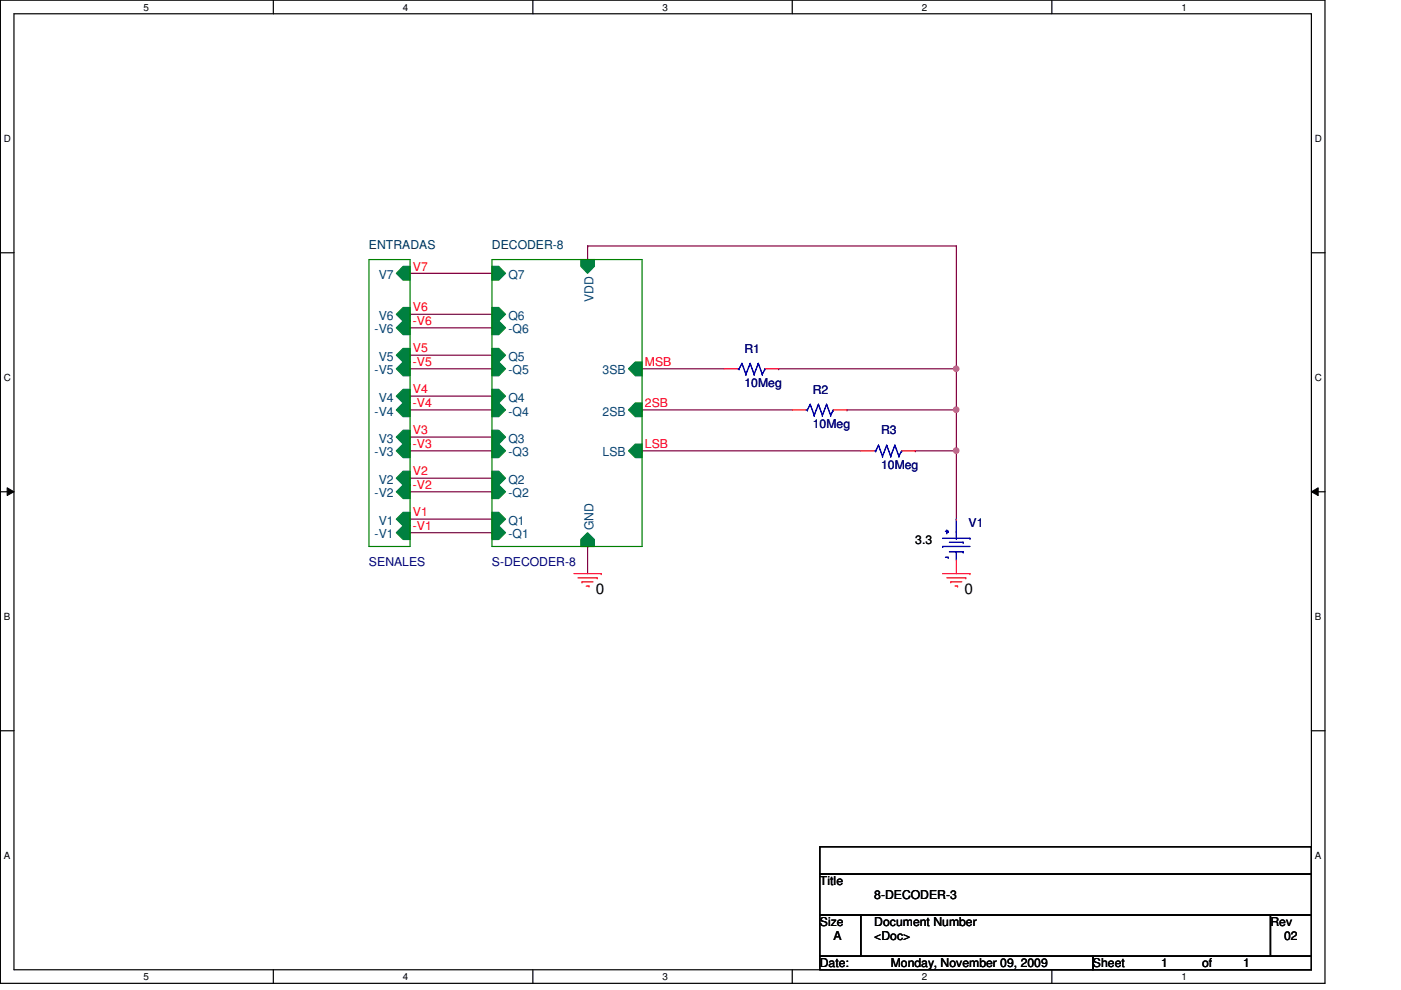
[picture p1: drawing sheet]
<svg xmlns="http://www.w3.org/2000/svg" width="297mm" height="210mm" viewBox="0 0 297 210" stroke-linecap="round" stroke-linejoin="round" font-family="sans-serif">
<path d="M.1 0h280.8v208.5h-280.8zM3 2.9h275v202.7h-275z" fill="none" stroke="#000" stroke-width=".25"/>
<g fill="#fff">
<path d="M30.4 .3h1.2v2.4h-1.2z"/>
<path d="M30.4 205.9h1.2v2.3h-1.2z"/>
</g>
<path d="M58 0v2.9M58 205.6v2.9" fill="none" stroke="#000" stroke-width=".25"/>
<g fill="#fff">
<path d="M85.4 .3h1.2v2.4h-1.2z"/>
<path d="M85.4 205.9h1.2v2.3h-1.2z"/>
</g>
<path d="M113 0v2.9M113 205.6v2.9" fill="none" stroke="#000" stroke-width=".25"/>
<g fill="#fff">
<path d="M140.5 .3h1.1v2.4h-1.1z"/>
<path d="M140.5 205.9h1.1v2.3h-1.1z"/>
</g>
<path d="M168 0v2.9M168 205.6v2.9" fill="none" stroke="#000" stroke-width=".25"/>
<g fill="#fff">
<path d="M195.4 .3h1.2v2.4h-1.2z"/>
<path d="M195.4 205.9h1.2v2.3h-1.2z"/>
</g>
<path d="M223 0v2.9M223 205.6v2.9" fill="none" stroke="#000" stroke-width=".25"/>
<g fill="#fff">
<path d="M250.5 .3h1.1v2.4h-1.1z"/>
<path d="M250.5 205.9h1.1v2.3h-1.1z"/>
<path d="M.8 28.2h1.5v2.4h-1.5z"/>
<path d="M278.8 28.2h1.4v2.4h-1.4z"/>
<path d="M.8 78.9h1.5v2.3h-1.5z"/>
<path d="M278.8 78.9h1.4v2.3h-1.4z"/>
</g>
<path d="M.1 53.6h2.9M278 53.6h2.9" fill="none" stroke="#000" stroke-width=".25"/>
<g fill="#fff">
<path d="M.8 129.6h1.4v2.3h-1.4z"/>
<path d="M278.8 129.6h1.3v2.3h-1.3z"/>
</g>
<path d="M.1 104.3h2.9M278 104.3h2.9" fill="none" stroke="#000" stroke-width=".25"/>
<path d="M1.5 103.4l1.5 .9-1.5 .8zM278 104.3l1.5-.9v1.7z" fill="#000"/>
<path d="M1.5 103.4l1.5 .9-1.5 .8zM278 104.3l1.5-.9v1.7z" fill="none" stroke="#000" stroke-width=".21"/>
<g fill="#fff">
<path d="M.8 180.3h1.4v2.3h-1.4z"/>
<path d="M278.8 180.3h1.3v2.3h-1.3z"/>
</g>
<path d="M.1 154.9h2.9M278 154.9h2.9" fill="none" stroke="#000" stroke-width=".25"/>
<path d="M136.1 78.2h.1M136.1 78.2h17.4M136.1 86.9h.1M136.1 95.6h.1M136.1 86.9h31.9M136.1 95.6h46.4M202.8 95.6h.1M202.8 95.6v14.5" fill="none" stroke="#800040" stroke-width=".25"/>
<circle cx="202.7" cy="95.5" r=".56" fill="#f0f"/>
<circle cx="202.7" cy="95.5" r=".56" fill="none" stroke="#f0f" stroke-width=".25"/>
<path d="M179.6 86.9h.1M179.6 86.9h23.2M194.1 95.6h.1M202.8 86.9h.1M202.8 86.9v8.7h-8.7" fill="none" stroke="#800040" stroke-width=".25"/>
<circle cx="202.7" cy="86.9" r=".56" fill="#f0f"/>
<circle cx="202.7" cy="86.9" r=".56" fill="none" stroke="#f0f" stroke-width=".25"/>
<path d="M202.8 52.2h.1M202.8 52.2v26h-37.7M165.1 78.2h.1" fill="none" stroke="#800040" stroke-width=".25"/>
<circle cx="202.7" cy="78.2" r=".56" fill="#f0f"/>
<circle cx="202.7" cy="78.2" r=".56" fill="none" stroke="#f0f" stroke-width=".25"/>
<g fill="none" stroke="#800040" stroke-width=".25">
<path d="M86.9 58h17.4M104.3 58h.1M124.6 52.2h.1M124.6 52.2h78.2M124.6 52.2v2.8M86.9 66.6h.1M86.9 75.3h.1M86.9 66.6h17.4M86.9 69.5h17.4M86.9 75.3h17.4M86.9 78.2h17.4M104.3 69.5h.1"/>
<path d="M104.3 78.2h.1M202.8 78.2h.1M202.8 78.2v8.7M86.9 84h.1M86.9 92.7h.1M86.9 84h17.4M86.9 86.9h17.4M86.9 92.7h17.4M86.9 95.6h17.4M104.3 86.9h.1M104.3 95.6h.1M86.9 101.4h.1"/>
<path d="M86.9 110.1h.1M86.9 101.4h17.4M86.9 104.3h17.4M86.9 110.1h17.4M86.9 112.9h17.4M104.3 104.3h.1M104.3 112.9h.1M124.6 115.9h.1M124.6 115.9v5.7"/>
</g>
<g fill="none" stroke="#f00" stroke-width=".25">
<path d="M121.7 121.6h5.8M122.6 122.5h4M123.4 123.4h.1M123.4 123.4h2.3M124.3 124.2h.6M124.9 124.2h.1M126.6 122.5h.1M127.5 121.6h.1M199.9 121.6h5.8M200.7 122.5h4.1M201.6 123.4h.1M201.6 123.4h2.3"/>
<path d="M202.5 124.2h.5M203 124.2h.1M204.8 122.5h.1M205.7 121.6h.1"/>
</g>
<path d="M173.8 179.5h104.2v5.8h-104.2zM173.8 185.3h104.2v8.7h-104.2zM173.8 194h8.7v8.7h-8.7zM182.5 194h86.9v8.7h-86.9zM269.4 194h8.6v8.7h-8.6zM173.8 202.7h57.9v2.9h-57.9zM231.7 202.7h46.3v2.9h-46.3z" fill="none" stroke="#000" stroke-width=".25"/>
<path d="M84 110.1l1.5-1.5h1.4v2.9h-1.4z" fill-rule="evenodd" fill="#008040"/>
<path d="M84 110.1l1.5-1.5h1.4v2.9h-1.4z" fill="none" stroke="#008040" stroke-width=".25"/>
<path d="M85.5 99.9h1.4v2.9h-1.4l-1.5-1.4z" fill-rule="evenodd" fill="#008040"/>
<path d="M85.5 99.9h1.4v2.9h-1.4l-1.5-1.4z" fill="none" stroke="#008040" stroke-width=".25"/>
<path d="M84 92.7l1.5-1.5h1.4v2.9h-1.4z" fill-rule="evenodd" fill="#008040"/>
<path d="M84 92.7l1.5-1.5h1.4v2.9h-1.4z" fill="none" stroke="#008040" stroke-width=".25"/>
<path d="M84 112.9l1.5-1.4h1.4v2.9h-1.4z" fill-rule="evenodd" fill="#008040"/>
<path d="M84 112.9l1.5-1.4h1.4v2.9h-1.4z" fill="none" stroke="#008040" stroke-width=".25"/>
<path d="M84 104.3l1.5-1.5h1.4v2.9h-1.4z" fill-rule="evenodd" fill="#008040"/>
<path d="M84 104.3l1.5-1.5h1.4v2.9h-1.4z" fill="none" stroke="#008040" stroke-width=".25"/>
<path d="M84 95.6l1.5-1.5h1.4v2.9h-1.4z" fill-rule="evenodd" fill="#008040"/>
<path d="M84 95.6l1.5-1.5h1.4v2.9h-1.4z" fill="none" stroke="#008040" stroke-width=".25"/>
<path d="M84 84l1.5-1.5h1.4v2.9h-1.4z" fill-rule="evenodd" fill="#008040"/>
<path d="M84 84l1.5-1.5h1.4v2.9h-1.4z" fill="none" stroke="#008040" stroke-width=".25"/>
<path d="M85.5 85.4h1.4v2.9h-1.4l-1.5-1.4z" fill-rule="evenodd" fill="#008040"/>
<path d="M85.5 85.4h1.4v2.9h-1.4l-1.5-1.4z" fill="none" stroke="#008040" stroke-width=".25"/>
<path d="M85.5 73.9h1.4v2.9h-1.4l-1.5-1.5z" fill-rule="evenodd" fill="#008040"/>
<path d="M85.5 73.9h1.4v2.9h-1.4l-1.5-1.5z" fill="none" stroke="#008040" stroke-width=".25"/>
<path d="M84 78.2l1.5-1.4h1.4v2.9h-1.4z" fill-rule="evenodd" fill="#008040"/>
<path d="M84 78.2l1.5-1.4h1.4v2.9h-1.4z" fill="none" stroke="#008040" stroke-width=".25"/>
<path d="M84 66.6l1.5-1.4h1.4v2.9h-1.4z" fill-rule="evenodd" fill="#008040"/>
<path d="M84 66.6l1.5-1.4h1.4v2.9h-1.4z" fill="none" stroke="#008040" stroke-width=".25"/>
<path d="M85.5 68.1h1.4v2.9h-1.4l-1.5-1.5z" fill-rule="evenodd" fill="#008040"/>
<path d="M85.5 68.1h1.4v2.9h-1.4l-1.5-1.5z" fill="none" stroke="#008040" stroke-width=".25"/>
<path d="M85.5 56.5h1.4v2.9h-1.4l-1.5-1.4z" fill-rule="evenodd" fill="#008040"/>
<path d="M85.5 56.5h1.4v2.9h-1.4l-1.5-1.4z" fill="none" stroke="#008040" stroke-width=".25"/>
<path d="M78.2 55h8.7v60.9h-8.7z" fill="none" stroke="#008000" stroke-width=".25"/>
<g fill="none" stroke="#00f" stroke-width=".25">
<path d="M156.4 78.2h.3M156.7 78.2h.1M157.3 77h.1M157.3 77l-.6 1.2M157.3 77l.9 2.4M158.2 79.4h.1M159 77h.1M159 77l-.8 2.4M159 77l.9 2.4M159.9 79.4h.1M160.8 77h.1M160.8 77l-.9 2.4"/>
<path d="M160.8 77l.8 2.4M161.6 79.4h.1M162.2 78.2h.1M162.2 78.2l-.6 1.2M199.9 115.9h.1M199.9 115.9h5.8M199.9 114.1h5.8M200.4 112.6h.6M200.4 118.2h.6M200.7 112.9h.1M200.7 112.4v.5M201 112.6h.1"/>
<path d="M201 118.2h.1M201.3 115h2.9M201.3 117h2.9M202.8 114.1h.1M202.8 117h.1M202.8 110.1h.1M202.8 110.1v4M202.8 117v1.7M204.2 115h.1M204.2 117h.1M205.7 114.1h.1"/>
</g>
<path d="M153.5 78.2h2.9M162.2 78.2h2.9M202.8 110.1h.1M202.8 118.7v2.9" fill="none" stroke="#f00" stroke-width=".25"/>
<path d="M104.3 108.6h1.4l1.5 1.5-1.5 1.4h-1.4z" fill-rule="evenodd" fill="#008040"/>
<path d="M104.3 108.6h1.4l1.5 1.5-1.5 1.4h-1.4z" fill="none" stroke="#008040" stroke-width=".25"/>
<path d="M104.3 99.9h1.4l1.5 1.5-1.5 1.4h-1.4z" fill-rule="evenodd" fill="#008040"/>
<path d="M104.3 99.9h1.4l1.5 1.5-1.5 1.4h-1.4z" fill="none" stroke="#008040" stroke-width=".25"/>
<path d="M104.3 91.2h1.4l1.5 1.5-1.5 1.4h-1.4z" fill-rule="evenodd" fill="#008040"/>
<path d="M104.3 91.2h1.4l1.5 1.5-1.5 1.4h-1.4z" fill="none" stroke="#008040" stroke-width=".25"/>
<path d="M104.3 82.5h1.4l1.5 1.5-1.5 1.4h-1.4z" fill-rule="evenodd" fill="#008040"/>
<path d="M104.3 82.5h1.4l1.5 1.5-1.5 1.4h-1.4z" fill="none" stroke="#008040" stroke-width=".25"/>
<path d="M104.3 73.9h1.4l1.5 1.4-1.5 1.5h-1.4z" fill-rule="evenodd" fill="#008040"/>
<path d="M104.3 73.9h1.4l1.5 1.4-1.5 1.5h-1.4z" fill="none" stroke="#008040" stroke-width=".25"/>
<path d="M104.3 65.2h1.4l1.5 1.4-1.5 1.5h-1.4z" fill-rule="evenodd" fill="#008040"/>
<path d="M104.3 65.2h1.4l1.5 1.4-1.5 1.5h-1.4z" fill="none" stroke="#008040" stroke-width=".25"/>
<path d="M104.3 56.5h1.4l1.5 1.5-1.5 1.4h-1.4z" fill-rule="evenodd" fill="#008040"/>
<path d="M104.3 56.5h1.4l1.5 1.5-1.5 1.4h-1.4z" fill="none" stroke="#008040" stroke-width=".25"/>
<path d="M104.3 111.5h1.4l1.5 1.4-1.5 1.5h-1.4z" fill-rule="evenodd" fill="#008040"/>
<path d="M104.3 111.5h1.4l1.5 1.4-1.5 1.5h-1.4z" fill="none" stroke="#008040" stroke-width=".25"/>
<path d="M104.3 102.8h1.4l1.5 1.5-1.5 1.4h-1.4z" fill-rule="evenodd" fill="#008040"/>
<path d="M104.3 102.8h1.4l1.5 1.5-1.5 1.4h-1.4z" fill="none" stroke="#008040" stroke-width=".25"/>
<path d="M104.3 94.1h1.4l1.5 1.5-1.5 1.4h-1.4z" fill-rule="evenodd" fill="#008040"/>
<path d="M104.3 94.1h1.4l1.5 1.5-1.5 1.4h-1.4z" fill="none" stroke="#008040" stroke-width=".25"/>
<path d="M104.3 85.4h1.4l1.5 1.5-1.5 1.4h-1.4z" fill-rule="evenodd" fill="#008040"/>
<path d="M104.3 85.4h1.4l1.5 1.5-1.5 1.4h-1.4z" fill="none" stroke="#008040" stroke-width=".25"/>
<path d="M104.3 76.8h1.4l1.5 1.4-1.5 1.5h-1.4z" fill-rule="evenodd" fill="#008040"/>
<path d="M104.3 76.8h1.4l1.5 1.4-1.5 1.5h-1.4z" fill="none" stroke="#008040" stroke-width=".25"/>
<path d="M104.3 68.1h1.4l1.5 1.4-1.5 1.5h-1.4z" fill-rule="evenodd" fill="#008040"/>
<path d="M104.3 68.1h1.4l1.5 1.4-1.5 1.5h-1.4z" fill="none" stroke="#008040" stroke-width=".25"/>
<path d="M134.7 85.4h1.4v2.9h-1.4l-1.4-1.4z" fill-rule="evenodd" fill="#008040"/>
<path d="M134.7 85.4h1.4v2.9h-1.4l-1.4-1.4z" fill="none" stroke="#008040" stroke-width=".25"/>
<path d="M133.3 95.6l1.4-1.5h1.4v2.9h-1.4z" fill-rule="evenodd" fill="#008040"/>
<path d="M133.3 95.6l1.4-1.5h1.4v2.9h-1.4z" fill="none" stroke="#008040" stroke-width=".25"/>
<path d="M123.1 55h2.9v1.5l-1.4 1.5-1.5-1.5z" fill-rule="evenodd" fill="#008040"/>
<path d="M123.1 55h2.9v1.5l-1.4 1.5-1.5-1.5z" fill="none" stroke="#008040" stroke-width=".25"/>
<path d="M123.1 114.4l1.5-1.5 1.4 1.5v1.5h-2.9z" fill-rule="evenodd" fill="#008040"/>
<path d="M123.1 114.4l1.5-1.5 1.4 1.5v1.5h-2.9z" fill="none" stroke="#008040" stroke-width=".25"/>
<path d="M133.3 78.2l1.4-1.4h1.4v2.9h-1.4z" fill-rule="evenodd" fill="#008040"/>
<path d="M133.3 78.2l1.4-1.4h1.4v2.9h-1.4z" fill="none" stroke="#008040" stroke-width=".25"/>
<path d="M104.3 55h31.8v60.9h-31.8z" fill="none" stroke="#008000" stroke-width=".25"/>
<g fill="none" stroke="#00f" stroke-width=".25">
<path d="M170.9 86.9h.3M171.2 86.9h.1M171.8 85.7h.1M171.8 85.7l-.6 1.2M171.8 85.7l.8 2.4M172.6 88.1h.1M173.5 85.7h.1M173.5 85.7l-.9 2.4M173.5 85.7l.9 2.4M174.4 88.1h.1M175.3 85.7h.1M175.3 85.7l-.9 2.4"/>
<path d="M175.3 85.7l.8 2.4M176.1 88.1h.1M176.7 86.9h.1M176.7 86.9l-.6 1.2M185.4 95.6h.3M185.7 95.6h.1M186.3 94.4h.1M186.3 94.4l-.6 1.2M186.3 94.4l.8 2.3M187.1 96.7h.1M188 94.4h.1M188 94.4l-.9 2.3"/>
<path d="M188 94.4l.8 2.3M188.8 96.7h.1M189.7 94.4h.1M189.7 94.4l-.9 2.3M189.7 94.4l.9 2.3M190.6 96.7h.1M191.2 95.6h.1M191.2 95.6l-.6 1.1"/>
</g>
<path d="M168 86.9h2.9M176.7 86.9h2.9M182.5 95.6h2.9M191.2 95.6h2.9" fill="none" stroke="#f00" stroke-width=".25"/>
<circle cx="202.7" cy="95.5" r=".56" fill="#f0f"/>
<circle cx="202.7" cy="95.5" r=".56" fill="none" stroke="#f0f" stroke-width=".25"/>
<circle cx="202.7" cy="86.9" r=".56" fill="#f0f"/>
<circle cx="202.7" cy="86.9" r=".56" fill="none" stroke="#f0f" stroke-width=".25"/>
<circle cx="202.7" cy="78.2" r=".56" fill="#f0f"/>
<circle cx="202.7" cy="78.2" r=".56" fill="none" stroke="#f0f" stroke-width=".25"/>
<g font-size="3.2">
<text x="126.3" y="125.9">0</text>
<text x="204.5" y="125.9">0</text>
</g>
<g font-size="2.6" fill="#004040">
<text x="78.2" y="52.7">ENTRADAS</text>
<text x="104.3" y="52.7">DECODER-8</text>
</g>
<g font-size="2.6" fill="#004080">
<text x="80.3" y="59.1">V7</text>
<text x="107.8" y="59.1">Q7</text>
<text x="125.8" y="64" transform="rotate(-90 125.8 64)">VDD</text>
<text x="79.4" y="70.7">-V6</text>
<text x="80.3" y="67.8">V6</text>
<text x="107.8" y="67.8">Q6</text>
<text x="107.8" y="70.7">-Q6</text>
<text x="80.3" y="76.5">V5</text>
<text x="107.8" y="76.5">Q5</text>
<text x="79.4" y="79.4">-V5</text>
<text x="107.8" y="79.4">-Q5</text>
<text x="127.8" y="79.4">3SB</text>
<text x="79.4" y="88.1">-V4</text>
<text x="80.3" y="85.2">V4</text>
<text x="107.8" y="85.2">Q4</text>
<text x="107.8" y="88.1">-Q4</text>
<text x="127.8" y="88.1">2SB</text>
<text x="80.3" y="93.9">V3</text>
<text x="107.8" y="93.9">Q3</text>
<text x="79.4" y="96.8">-V3</text>
<text x="107.8" y="96.8">-Q3</text>
<text x="127.8" y="96.8">LSB</text>
<text x="79.4" y="105.5">-V2</text>
<text x="80.3" y="102.6">V2</text>
<text x="107.8" y="102.6">Q2</text>
<text x="107.8" y="105.5">-Q2</text>
<text x="80.3" y="111.3">V1</text>
<text x="107.8" y="111.3">Q1</text>
<text x="125.8" y="112.4" transform="rotate(-90 125.8 112.4)">GND</text>
<text x="79.4" y="114.1">-V1</text>
<text x="107.8" y="114.1">-Q1</text>
</g>
<g font-size="2.6" fill="#f00">
<text x="87.5" y="57.4">V7</text>
<text x="87.5" y="66">V6</text>
<text x="87.5" y="68.9">-V6</text>
<text x="87.5" y="74.7">V5</text>
<text x="87.5" y="77.6">-V5</text>
<text x="136.7" y="77.6">MSB</text>
<text x="87.5" y="83.4">V4</text>
<text x="87.5" y="86.3">-V4</text>
<text x="136.7" y="86.3">2SB</text>
<text x="87.5" y="92.1">V3</text>
<text x="87.5" y="95">-V3</text>
<text x="136.7" y="95">LSB</text>
<text x="87.5" y="100.8">V2</text>
<text x="87.5" y="103.7">-V2</text>
<text x="87.5" y="109.5">V1</text>
<text x="87.5" y="112.4">-V1</text>
</g>
<g font-size="2.6" fill="#000080">
<text x="157.9" y="74.8">R1</text>
<text x="157.9" y="82">10Meg</text>
<text x="172.3" y="83.4">R2</text>
<text x="172.3" y="90.7">10Meg</text>
<text x="186.8" y="92.1">R3</text>
<text x="186.8" y="99.4">10Meg</text>
<text x="205.4" y="111.8">V1</text>
<text x="78.2" y="119.9">SENALES</text>
<text x="104.3" y="119.9">S-DECODER-8</text>
</g>
<g font-size="2.6">
<text x="194.1" y="115.3">3.3</text>
<text x="173.8" y="187.7">Title</text>
<text x="185.4" y="190.6">8-DECODER-3</text>
<text x="173.8" y="196.3">Size</text>
<text x="185.4" y="196.3">Document Number</text>
<text x="269.4" y="196.3">Rev</text>
<text x="176.7" y="199.3">A</text>
<text x="185.4" y="199.3">&lt;Doc&gt;</text>
<text x="272.2" y="199.3">02</text>
<text x="173.8" y="205.1">Date:</text>
<text x="188.8" y="205.1">Monday, November 09, 2009</text>
<text x="231.7" y="205.1">Sheet</text>
<text x="246.2" y="205.1">1</text>
<text x="254.9" y="205.1">of</text>
<text x="263.6" y="205.1">1</text>
</g>
<g font-size="2.1">
<text x="30.4" y="2.2">5</text>
<text x="85.4" y="2.2">4</text>
<text x="140.5" y="2.2">3</text>
<text x="195.4" y="2.2">2</text>
<text x="250.5" y="2.2">1</text>
<text x=".8" y="30.1">D</text>
<text x="278.8" y="30.1">D</text>
<text x=".8" y="80.8">C</text>
<text x="278.8" y="80.8">C</text>
<text x=".8" y="131.5">B</text>
<text x="278.8" y="131.5">B</text>
<text x=".8" y="182.2">A</text>
<text x="278.8" y="182.2">A</text>
<text x="30.4" y="207.8">5</text>
<text x="85.4" y="207.8">4</text>
<text x="140.5" y="207.8">3</text>
<text x="195.4" y="207.8">2</text>
<text x="250.5" y="207.8">1</text>
</g>
</svg>
